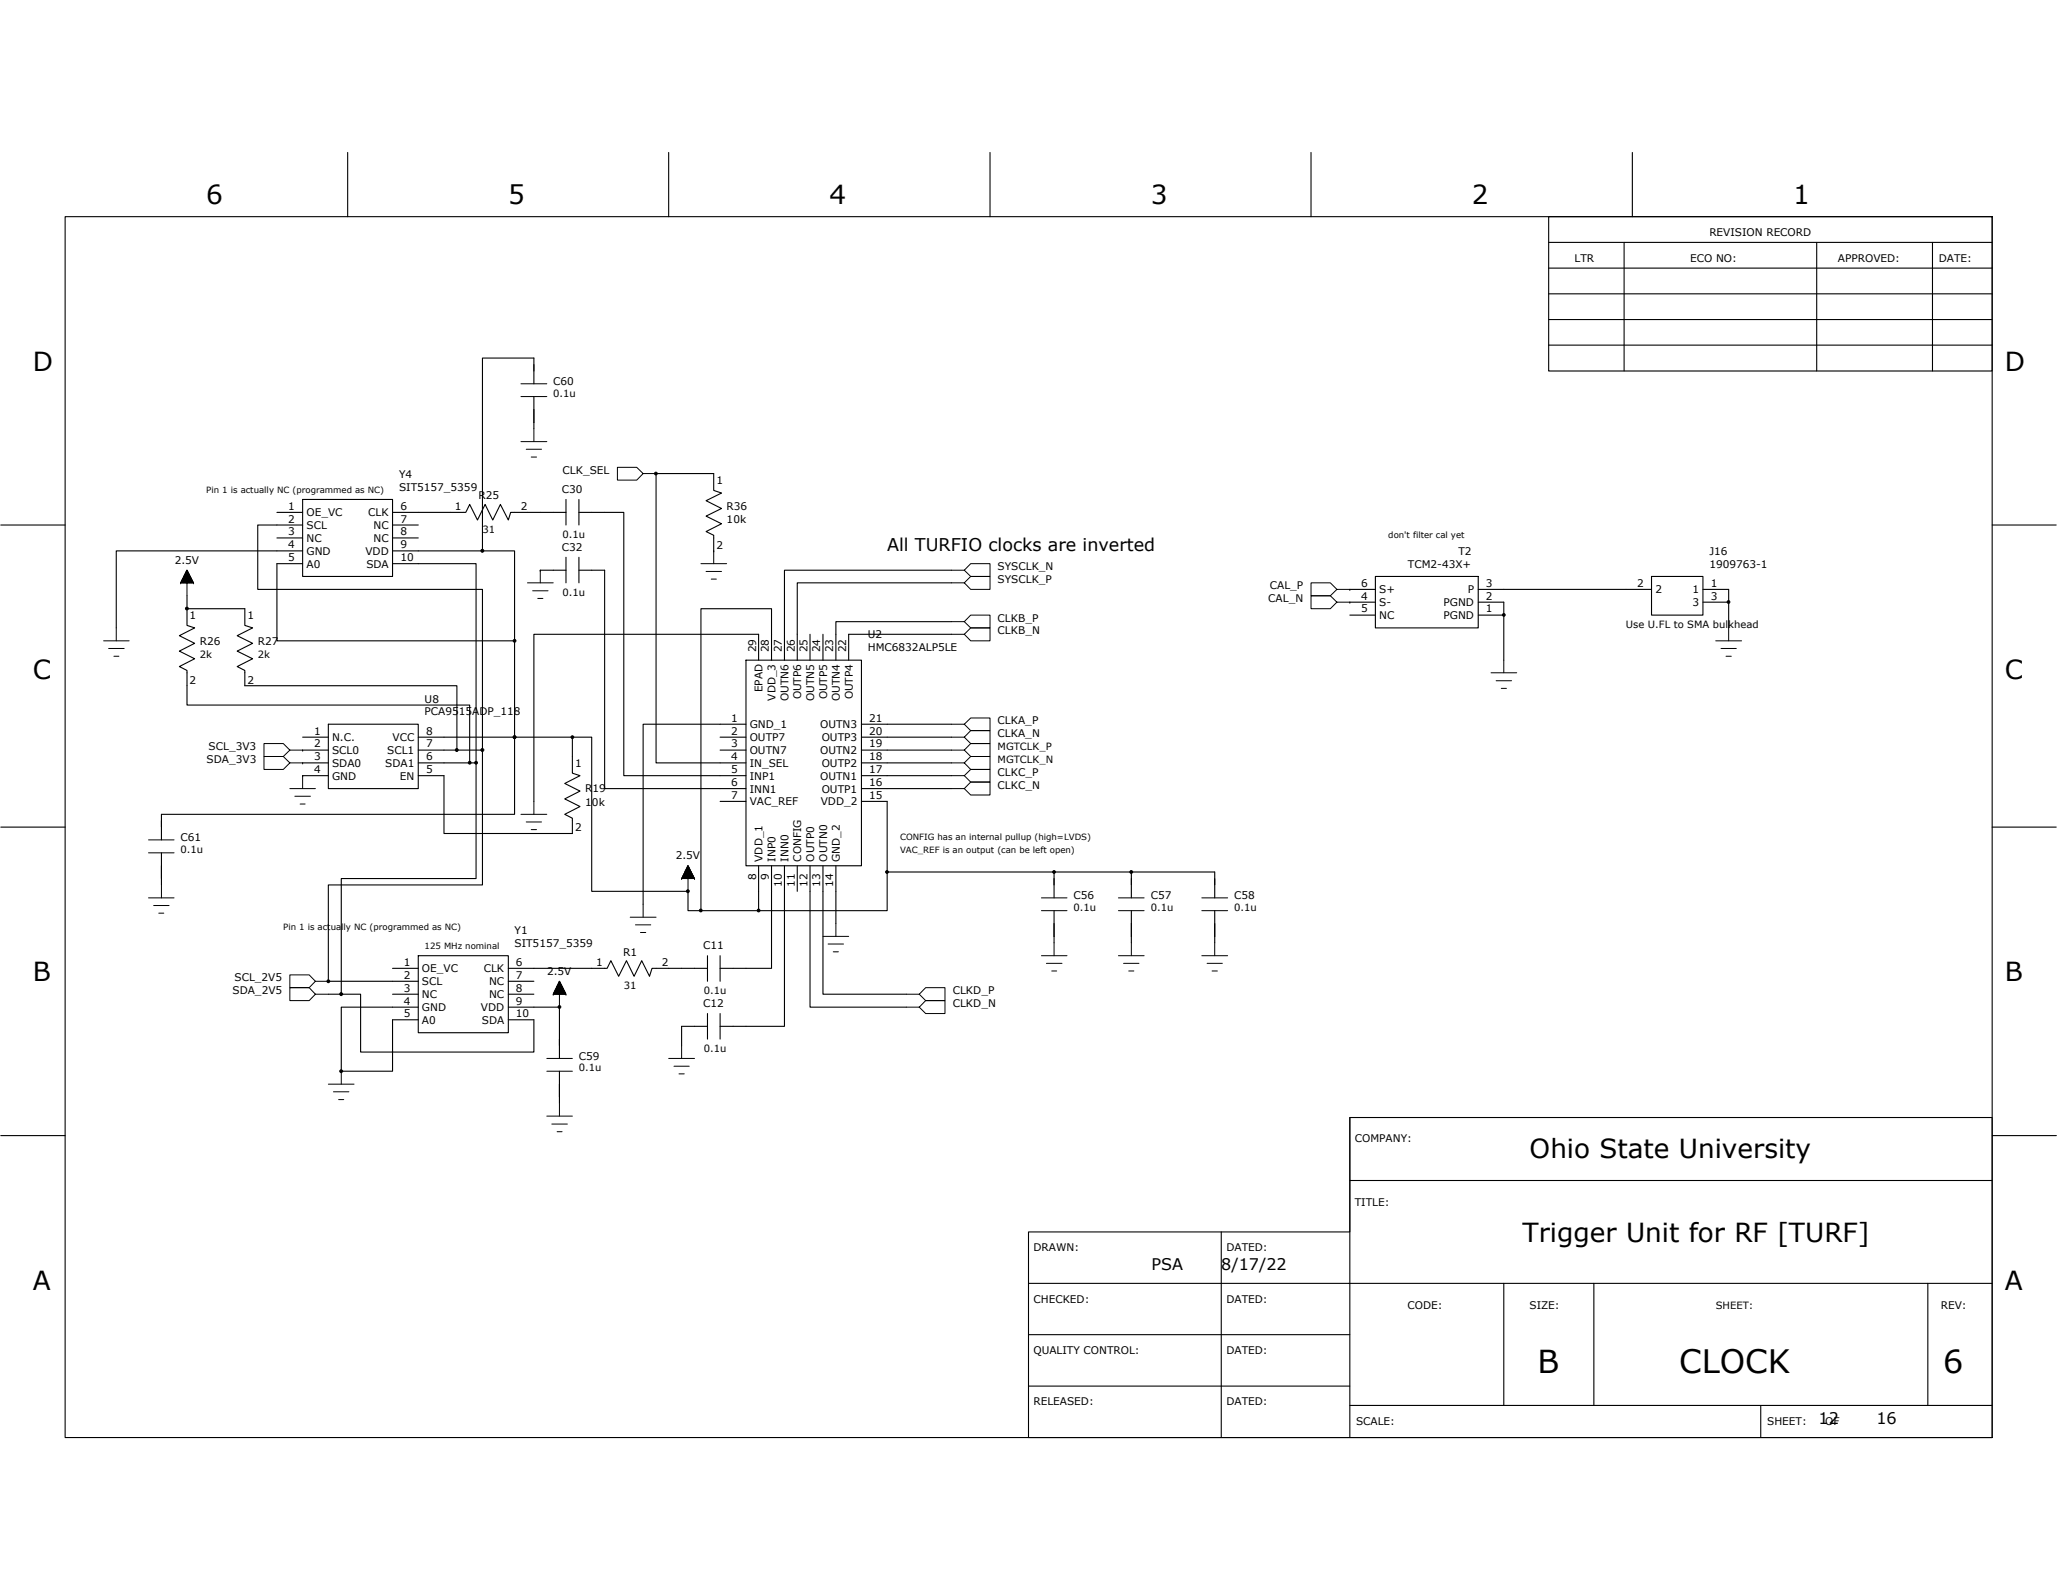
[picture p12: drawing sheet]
<svg xmlns="http://www.w3.org/2000/svg" width="279mm" height="216mm" viewBox="0 0 279 216" stroke-linecap="round" stroke-linejoin="round" font-family="sans-serif">
<g fill="none" stroke="#000" stroke-width=".15">
<path d="M8.8 29.4h261.8v165.8h-261.8zM47.2 20.7v8.7M90.8 20.7v8.7M134.5 20.7v8.7M178.1 20.7v8.7M210.4 32.9h60.2M210.4 36.4h60.2M210.4 39.9h60.2M210.4 29.4h60.2v21h-60.2zM220.6 32.9v17.5M221.7 20.7v8.7M246.8 32.9v17.5"/>
<path d="M262.5 32.9v17.5M72.5 52.1v-3.5h-7v26.2M72.5 53.8v4.4M210.4 43.4h60.2M210.4 46.9h60.2M.1 71.3h8.7M37.6 69.6h3.5M37.6 73h3.5M41.1 74.8h-25.3v10.5M41.1 76.5h-3.5v10.5h32.3v23.6h-48v3.4M41.1 71.3h-6.1v8.7h30.5v40.2h-20.9v13M41.1 67.8h12.2v10.5h-12.2z"/>
<path d="M53.3 69.6h10l.5-1.1 1.1 2.1 1-2.1 1 2.1 1.1-2.1 1 2.1 .4-1h7.5M53.3 76.5h11.4v27.1M53.3 71.3h3.5M53.3 73h3.5M65.5 74.8h-12.2M65.5 74.8h4.4v12.2M73.4 77.4h3.5M73.4 77.4h.1M76.9 67.8v3.5M76.9 75.7v3.4M78.6 77.4h3.5v29.7h19.2M78.6 69.6h6.1v35.7h16.6"/>
<path d="M78.6 67.8v3.5M78.6 75.7v3.4M96.9 74.8v-2.1l-1-.5 2.1-1.1-2.1-1 2.1-1.1-2.1-1 2.1-1-1.1-.4v-2.3h-7.8v39.3h12.2M96.9 74.8h.1M129.2 77.4h-22.6v12.2M129.2 79.1h-20.9v10.5M186.8 78.3h14v7h-14zM224.3 78.3h7v5.2h-7zM270.6 71.3h8.7M25.4 80.9v1.8h7.9v2.2l1 .4-2.1 1 2.1 1.1-2.1 1 2.1 1.1-2.1 1 1.1 .5v2.1h28.8v8.8h3.4M25.4 82.7v2.2l1 .4-2 1 2 1.1-2 1 2 1.1-2 1 1 .5v4.7h38.4v7.9M44.6 98.3h12.2v8.8h-12.2z"/>
<path d="M101.3 89.6h15.7v28h-15.7zM101.3 98.3h-13.9v24.5M103 89.6v-3.5h-30.5v22.7M104.8 89.6v-6.9h-9.6v41h-1.7v-2.7M110 86.1v3.5M111.8 86.1v3.5M129.2 84.4h-15.7v5.2M129.2 86.1h-13.9v3.5M129.2 98.3h-12.2M183.3 83.5h3.5M183.3 81.8h3.5M183.3 80h3.5"/>
<path d="M183.3 81.8h.1M183.3 80h.1M200.8 81.8h3.5v7.8M200.8 83.5h3.5M224.3 80h-23.5M231.3 80h3.5v5.3M231.3 81.8h3.5M.1 112.3h8.7M21.9 115.8v4.4M41.1 100.1h3.5M41.1 101.9h3.5M41.1 103.6h3.5"/>
<path d="M41.1 105.3h3.5M41.1 105.3h.1M41.1 103.6h.1M41.1 101.9h.1M56.8 105.3h3.5v7.9h17.4v-2.1l-1-.5 2.1-1.1-2.1-1 2.1-1.1-2.1-1 2.1-1.1-1.1-.3v-4.9h2.7v20.9h13.1M62.1 101.9h-5.3M63.8 103.6h.9v15.7h-18.3v15.7M63.8 103.6h-7M77.7 100.1h-20.9M97.8 100.1h3.5M97.8 101.9h3.5M97.8 108.8h3.5"/>
<path d="M103 117.6v6.1M104.8 117.6v13.9h-7M106.6 117.6v21.8h-8.8M108.3 117.6v3.4M110 117.6v19.2h13.1M111.8 117.6v17.4h11.3M113.5 117.6v7.8M117 108.8h3.5v9.6M120.5 118.4v5.3h-17.5M120.5 118.4h22.7M129.2 105.3h-12.2M129.2 107.1h-12.2"/>
<path d="M129.2 100.1h-12.2M129.2 101.9h-12.2M129.2 103.6h-12.2M143.2 118.4v3.5M143.2 118.4h21.8v3.5M153.7 118.4v3.5M270.6 112.3h8.7M44.6 133.2h.1M44.6 135h4.4v7.9h23.5v-4.4h-3.5M44.6 133.2h12.2M53.3 131.5h3.5M53.3 135h3.5"/>
<path d="M56.8 129.8h12.2v10.4h-12.2zM56.8 136.8h-10.4v8.7h6.9v-7h3.5M69 131.5h13.5l.5-1 1 2.1 1.1-2.1 1 2.1 1.1-2.1 1 2.1 .4-1.1h7.5M69 136.8h7v6.9M69 133.2h3.5M69 135h3.5M93.5 121h.1M95.2 123.7h7.8M96.1 139.4h-3.5v2.6M96.1 129.8v3.4M96.1 137.6v3.5M97.8 129.8v3.4"/>
<path d="M97.8 137.6v3.5M143.2 123.7v4.3M153.7 123.7v4.3M165 123.7v4.3M.1 154.2h8.7M76 145.5v4.3M183.3 151.7v43.5M270.6 154.2h8.7M139.7 167.3h43.6v-15.6h87.3v43.5h-130.9zM139.7 174.3h130.9M165.9 167.3v27.9M183.3 160.3h87.3"/>
<path d="M204.3 174.3v16.5M216.5 174.3v16.5M261.9 174.3v16.5M139.7 181.2h43.6M139.7 188.2h43.6M183.3 190.8h87.3M239.2 190.8v4.4"/>
</g>
<g fill="none" stroke="#000" stroke-width=".14">
<path d="M70.8 60h3.5M70.8 52.1h3.5M70.8 53.8h3.5M72.5 58.2v1.8M24.5 79.1h.1M24.6 79.1h1.6M24.6 79v.1M24.6 79h1.6M24.7 78.8v.3M24.7 78.9h1.4M24.7 78.8h1.4M24.7 78.8h1.4v.3"/>
<path d="M24.8 78.6v.5M24.8 78.6h1.2M24.9 78.4v.7M24.9 78.5h1v.6M24.9 78.4h1M24.9 78.3v.8M25 78.3h.8M25 78.1v1M25 78.2h.8v.9M25 78.1h.8M25.1 78v1.1M25.1 78.1h.6"/>
<path d="M25.1 78h.6M25.2 77.8v1.3M25.2 77.9h.5M25.2 77.9h.4M25.2 77.7v1.4M25.2 77.8h.4M25.3 77.7h.2M25.3 77.6v1.5M25.3 77.6h.2v1.5M25.3 77.6h.2M25.4 77.4v1.7M25.4 77.5h.1"/>
<path d="M25.4 77.4h.1M25.4 77.4l.9 1.7h-1.8l.9-1.7v3.5M25.4 77.5v1.6M25.6 77.7v1.4M25.7 77.9v1.2M25.7 78v1.1M25.9 78.3v.8M26 78.6v.5M26 78.7h-1.2l-.1 .4M26.1 78.9v.2M26.2 79v.1M26.3 79.1h.1"/>
<path d="M71.5 61h2.1M71.6 79.1h3.5M72.2 62.1h.7M73.4 77.4v1.7M87.4 64.3l-.9-.8h-2.6v1.7h2.6l.9-.9h1.7M95.2 76.5h3.5M95.9 77.6h2.1M96.6 78.6h.7M96.9 74.8v1.7M129.2 77.4h1.8l.8 .9h2.7v-1.8h-2.7l-.8 .9M129.2 79.1h1.8l.8 .9h2.7v-1.7h-2.7l-.8 .8M14.1 87h3.4"/>
<path d="M14.8 88.1h2.1M15.5 89.1h.7M15.8 85.3v1.7M72.3 80.2h2.1M73 81.3h.7M129.2 98.3h1.8l.8 .9h2.7v-1.7h-2.7l-.8 .8M129.2 84.4h1.8l.8 .9h2.7v-1.8h-2.7l-.8 .9M129.2 86.1h1.8l.8 .9h2.7v-1.7h-2.7l-.8 .8M181.6 81.8l-.9-.9h-2.6v1.8h2.6l.9-.9h1.7M181.6 80l-.9-.9h-2.6v1.8h2.6l.9-.9h1.7M202.5 91.4h3.5M203.2 92.4h2.1"/>
<path d="M203.9 93.5h.7M204.3 89.6v1.8M233 87h3.6M233.8 88.1h2M234.4 89.1h.8M234.8 85.3v1.7M20.2 114h3.4M20.2 115.8h3.4M39.4 103.6l-.9-.9h-2.6v1.8h2.6l.9-.9h1.7M39.4 101.9l-.9-.9h-2.6v1.7h2.6l.9-.8h1.7M39.4 107.1h3.4M40 108.1h2.2"/>
<path d="M40.8 109.2h.6M41.1 105.3v1.8M70.8 110.6h3.5M71.5 111.6h2.1M72.2 112.6h.7M72.5 108.8v1.8M92.6 119.3h.1M92.6 119.3h1.7M92.7 119.1v.2M92.7 119.2h1.6v.1M92.7 119.1h1.5M92.7 119h1.5"/>
<path d="M92.8 118.9v.4M92.8 118.9h1.3v.4M92.8 118.9h1.3M92.9 118.8h1.2M92.9 118.6v.7M92.9 118.6h1.1v.7M93 118.6h1M93 118.4v.9M93 118.5h.9v.8M93 118.4h.9M93.1 118.2v1.1M93.1 118.3h.8"/>
<path d="M93.1 118.3h.7M93.1 118.1v1.2M93.1 118.2h.7v1.1M93.2 118.1h.5M93.2 118v1.3M93.2 118h.5M93.3 117.8v1.5M93.3 117.9h.3M93.3 117.7v1.6M93.3 117.8h.3v1.5M93.4 117.7h.1M93.4 117.6l.1 1.7"/>
<path d="M93.4 117.6v1.7M93.5 117.6h.1M93.5 117.6l.8 1.7h-1.7l.9-1.7v3.4M93.6 117.9v1.4M93.7 118v1.3M93.9 118.3v1M94 118.7h-1.1v.6M94.1 118.7v.6M94.1 119h-1.3l-.1 .3M94.2 119v.3M94.3 119.3h.1M129.2 105.3h1.8l.8 .9h2.7v-1.7h-2.7l-.8 .8"/>
<path d="M129.2 107.1h1.8l.8 .9h2.7v-1.8h-2.7l-.8 .9M129.2 100.1h1.8l.8 .9h2.7v-1.8h-2.7l-.8 .9M129.2 103.6h1.8l.8 .9h2.7v-1.8h-2.7l-.8 .9M129.2 101.9h1.8l.8 .8h2.7v-1.7h-2.7l-.8 .9M20.2 121.9h3.4M20.9 123h2.1M21.6 124h.6M21.9 120.2v1.7M42.8 133.2l-.8-.8h-2.6v1.7h2.6l.8-.9h1.8M42.8 135l-.8-.9h-2.6v1.8h2.6l.8-.9h1.8M75.1 135h.1M75.2 135h1.6"/>
<path d="M75.2 134.9h1.6M75.3 134.7v.3M75.3 134.7h1.4v.3M75.3 134.7h1.4M75.3 134.5v.5M75.3 134.6h1.4M75.4 134.5h1.2M75.4 134.4v.6M75.4 134.4h1.2M75.5 134.3v.7M75.5 134.3h1M75.6 134.1v.9"/>
<path d="M75.6 134.2h.9M75.6 134.1h.8M75.6 134v1M75.7 134h.6M75.7 133.8v1.2M75.7 133.9h.6v1.1M75.7 133.9h.6M75.8 133.7v1.3M75.8 133.8h.4M75.8 133.7h.4v1.3M75.8 133.5v1.5M75.8 133.6h.4"/>
<path d="M75.9 133.6h.3v1.4M75.9 133.4v1.6M75.9 133.5h.2M75.9 133.4h.2M76 133.2v1.8M76 133.4h.1M76 133.3h.1M76 133.2l.9 1.8h-1.8l.9-1.8v3.6M76.1 133.3v1.7M76.1 133.5v1.5M76.4 134v1M76.5 134.2v.8"/>
<path d="M76.5 134.3v.7M76.6 134.5v.5M76.7 134.6v.4M76.8 134.8h-1.6v.2M76.8 134.9v.1M76.9 135h.1M85.6 124.5h3.5M86.3 125.6h2.1M87 126.6h.7M87.4 122.8v1.7M111.8 127.1h3.5M112.5 128.2h2.1"/>
<path d="M113.2 129.2h.7M113.5 125.4v1.7M123.1 136.8h1.8l.8 .8h2.7v-1.7h-2.7l-.8 .9M123.1 135h1.8l.8 .9h2.7v-1.8h-2.7l-.8 .9M141.5 129.8h3.4M141.5 121.9h3.4M141.5 123.7h3.4M142.1 130.8h2.2M142.9 131.8h.6M143.2 128v1.8M151.9 129.8h3.5M151.9 121.9h3.5"/>
<path d="M151.9 123.7h3.5M152.6 130.8h2.1M153.3 131.8h.7M153.7 128v1.8M163.2 129.8h3.6M163.2 121.9h3.6M163.2 123.7h3.6M164 130.8h2M164.6 131.8h.8M165 128v1.8M44.6 147.2h3.5M45.3 148.3h2.1"/>
<path d="M46 149.3h.7M46.4 145.5v1.7M74.3 151.6h3.4M74.3 143.7h3.4M74.3 145.5h3.4M75 152.6h2.1M75.7 153.7h.6M76 149.8v1.8M90.8 143.7h3.5M91.5 144.8h2.1M92.2 145.8h.7M92.6 142v1.7"/>
</g>
<g fill="#000" stroke="#000" stroke-width=".14">
<path d="M25.2 82.5h.3v.3h-.3z" fill-rule="evenodd"/>
<path d="M61.9 101.7h.3v.3h-.3z" fill-rule="evenodd"/>
<path d="M153.5 118.3h.3v.2h-.3z" fill-rule="evenodd"/>
<path d="M93.3 120.9h.3v.3h-.3z" fill-rule="evenodd"/>
<path d="M46.2 145.3h.3v.3h-.3z" fill-rule="evenodd"/>
<circle cx="65.5" cy="74.8" r=".2"/>
<circle cx="89.1" cy="64.3" r=".19"/>
<circle cx="69.9" cy="87" r=".19"/>
<circle cx="204.3" cy="83.5" r=".19"/>
<circle cx="234.8" cy="81.7" r=".19"/>
<circle cx="63.8" cy="103.6" r=".19"/>
<circle cx="64.7" cy="103.6" r=".19"/>
<circle cx="65.5" cy="101.8" r=".2"/>
<circle cx="69.9" cy="100.1" r=".19"/>
<circle cx="77.7" cy="100.1" r=".19"/>
<circle cx="120.5" cy="118.4" r=".19"/>
<circle cx="143.2" cy="118.4" r=".19"/>
<circle cx="44.6" cy="133.2" r=".19"/>
<circle cx="46.3" cy="135" r=".2"/>
<circle cx="76" cy="136.7" r=".19"/>
<circle cx="95.2" cy="123.6" r=".19"/>
<circle cx="103" cy="123.6" r=".19"/>
</g>
<text font-size="4.4" x="228.1" y="186.4">CLOCK</text>
<g font-size="4.3">
<text x="208.9" y="186.4">B</text>
<text x="264" y="186.4">6</text>
</g>
<g font-size="3.6">
<text x="28" y="27.7">6</text>
<text x="69" y="27.7">5</text>
<text x="112.6" y="27.7">4</text>
<text x="156.3" y="27.7">3</text>
<text x="199.9" y="27.7">2</text>
<text x="243.5" y="27.7">1</text>
<text x="4.5" y="50.4">D</text>
<text x="272.3" y="50.4">D</text>
<text x="4.5" y="92.2">C</text>
<text x="272.3" y="92.2">C</text>
<text x="4.5" y="133.2">B</text>
<text x="272.3" y="133.2">B</text>
<text x="207.8" y="157.3">Ohio State University</text>
<text x="206.8" y="168.6">Trigger Unit for RF [TURF]</text>
<text x="4.5" y="175.1">A</text>
<text x="272.3" y="175.1">A</text>
</g>
<text font-size="2.4" x="120.5" y="74.8">All TURFIO clocks are inverted</text>
<g font-size="2.2">
<text x="156.4" y="172.5">PSA</text>
<text x="165.9" y="172.5">8/17/22</text>
<text x="247" y="193.4">12</text>
<text x="254.9" y="193.4">16</text>
</g>
<g font-size="1.4">
<text x="213.9" y="35.5">LTR</text>
<text x="229.6" y="35.5">ECO NO:</text>
<text x="232.2" y="32">REVISION RECORD</text>
<text x="249.6" y="35.5">APPROVED:</text>
<text x="263.4" y="35.5">DATE:</text>
<text x="75.1" y="52.3">C60</text>
<text x="75.1" y="53.8">0.1u</text>
<text x="54.2" y="64.9">Y4</text>
<text x="76.4" y="64.3">CLK_SEL</text>
<text x="97.3" y="65.7">1</text>
<text x="39.1" y="69.2">1</text>
<text x="39.1" y="71">2</text>
<text x="41.6" y="70.1">OE_VC</text>
<text x="41.6" y="71.8">SCL</text>
<text x="50" y="70.1">CLK</text>
<text x="50.7" y="71.8">NC</text>
<text x="54.2" y="66.6">SIT5157_5359</text>
<text x="54.4" y="69.2">6</text>
<text x="54.4" y="71">7</text>
<text x="61.8" y="69.3">1</text>
<text x="65" y="67.8">R25</text>
<text x="70.7" y="69.2">2</text>
<text x="76.3" y="67">C30</text>
<text x="98.7" y="69.2">R36</text>
<text x="98.7" y="71">10k</text>
<text x="23.7" y="76.5">2.5V</text>
<text x="39.1" y="72.7">3</text>
<text x="39.1" y="74.4">4</text>
<text x="39.1" y="76.2">5</text>
<text x="41.6" y="73.6">NC</text>
<text x="41.6" y="75.4">GND</text>
<text x="41.6" y="77.1">A0</text>
<text x="49.6" y="75.4">VDD</text>
<text x="49.8" y="77.1">SDA</text>
<text x="50.7" y="73.6">NC</text>
<text x="54.4" y="72.7">8</text>
<text x="54.4" y="74.4">9</text>
<text x="54.4" y="76.2">10</text>
<text x="65.6" y="72.3">31</text>
<text x="76.3" y="74.8">C32</text>
<text x="76.4" y="73">0.1u</text>
<text x="97.3" y="74.5">2</text>
<text x="135.5" y="77.4">SYSCLK_N</text>
<text x="191.2" y="77.1">TCM2-43X+</text>
<text x="198.1" y="75.4">T2</text>
<text x="232.2" y="75.4">J16</text>
<text x="232.2" y="77.1">1909763-1</text>
<text x="76.4" y="80.9">0.1u</text>
<text x="135.5" y="79.1">SYSCLK_P</text>
<text x="172.3" y="81.8">CAL_N</text>
<text x="172.5" y="80">CAL_P</text>
<text x="184.9" y="81.4">4</text>
<text x="184.9" y="79.7">6</text>
<text x="184.9" y="83.2">5</text>
<text x="187.3" y="82.3">S-</text>
<text x="187.3" y="80.6">S+</text>
<text x="196.1" y="82.3">PGND</text>
<text x="199.4" y="80.6">P</text>
<text x="201.8" y="81.4">2</text>
<text x="201.8" y="79.7">3</text>
<text x="201.8" y="83.2">1</text>
<text x="222.4" y="79.7">2</text>
<text x="224.9" y="80.6">2</text>
<text x="229.9" y="80.6">1</text>
<text x="229.9" y="82.3">3</text>
<text x="232.4" y="79.7">1</text>
<text x="232.4" y="81.4">3</text>
<text x="25.8" y="84.1">1</text>
<text x="27.2" y="87.5">R26</text>
<text x="27.2" y="89.3">2k</text>
<text x="33.6" y="84.1">1</text>
<text x="35" y="87.5">R27</text>
<text x="35" y="89.3">2k</text>
<text x="102.7" y="88.6" transform="rotate(-90 102.7 88.6)">29</text>
<text x="104.4" y="88.6" transform="rotate(-90 104.4 88.6)">28</text>
<text x="106.2" y="88.6" transform="rotate(-90 106.2 88.6)">27</text>
<text x="108" y="88.6" transform="rotate(-90 108 88.6)">26</text>
<text x="109.7" y="88.6" transform="rotate(-90 109.7 88.6)">25</text>
<text x="111.4" y="88.6" transform="rotate(-90 111.4 88.6)">24</text>
<text x="113.2" y="88.6" transform="rotate(-90 113.2 88.6)">23</text>
<text x="114.9" y="88.6" transform="rotate(-90 114.9 88.6)">22</text>
<text x="117.9" y="86.7">U2</text>
<text x="117.9" y="88.4">HMC6832ALP5LE</text>
<text x="135.5" y="84.4">CLKB_P</text>
<text x="135.5" y="86.1">CLKB_N</text>
<text x="187.3" y="84.1">NC</text>
<text x="196.1" y="84.1">PGND</text>
<text x="220.9" y="85.3">Use U.FL to SMA bulkhead</text>
<text x="25.8" y="92.8">2</text>
<text x="33.6" y="92.8">2</text>
<text x="57.7" y="95.4">U8</text>
<text x="103.6" y="94" transform="rotate(-90 103.6 94)">EPAD</text>
<text x="105.3" y="95.1" transform="rotate(-90 105.3 95.1)">VDD_3</text>
<text x="107.1" y="95.2" transform="rotate(-90 107.1 95.2)">OUTN6</text>
<text x="108.8" y="95" transform="rotate(-90 108.8 95)">OUTP6</text>
<text x="110.6" y="95.2" transform="rotate(-90 110.6 95.2)">OUTN5</text>
<text x="112.3" y="95" transform="rotate(-90 112.3 95)">OUTP5</text>
<text x="114.1" y="95.2" transform="rotate(-90 114.1 95.2)">OUTN4</text>
<text x="115.8" y="95" transform="rotate(-90 115.8 95)">OUTP4</text>
<text x="28.3" y="101.9">SCL_3V3</text>
<text x="42.7" y="99.7">1</text>
<text x="42.7" y="101.5">2</text>
<text x="45.1" y="100.6">N.C.</text>
<text x="53.3" y="100.6">VCC</text>
<text x="57.7" y="97.2">PCA9515ADP_118</text>
<text x="57.9" y="99.7">8</text>
<text x="57.9" y="101.5">7</text>
<text x="99.3" y="98">1</text>
<text x="99.3" y="99.7">2</text>
<text x="99.3" y="101.5">3</text>
<text x="101.8" y="98.9">GND_1</text>
<text x="101.8" y="100.6">OUTP7</text>
<text x="111.4" y="98.9">OUTN3</text>
<text x="111.6" y="100.6">OUTP3</text>
<text x="118.1" y="98">21</text>
<text x="118.1" y="99.7">20</text>
<text x="118.1" y="101.5">19</text>
<text x="135.5" y="100.1">CLKA_N</text>
<text x="135.5" y="98.3">CLKA_P</text>
<text x="135.5" y="101.9">MGTCLK_P</text>
<text x="28.1" y="103.6">SDA_3V3</text>
<text x="42.7" y="103.2">3</text>
<text x="42.7" y="105">4</text>
<text x="45.1" y="102.4">SCL0</text>
<text x="45.1" y="104.1">SDA0</text>
<text x="45.1" y="105.9">GND</text>
<text x="52.3" y="104.1">SDA1</text>
<text x="52.6" y="102.4">SCL1</text>
<text x="54.3" y="105.9">EN</text>
<text x="57.9" y="103.2">6</text>
<text x="57.9" y="105">5</text>
<text x="78.1" y="104.1">1</text>
<text x="79.5" y="107.6">R19</text>
<text x="99.3" y="103.2">4</text>
<text x="99.3" y="105">5</text>
<text x="99.3" y="106.7">6</text>
<text x="101.8" y="102.4">OUTN7</text>
<text x="101.8" y="104.1">IN_SEL</text>
<text x="101.8" y="105.9">INP1</text>
<text x="101.8" y="107.6">INN1</text>
<text x="111.4" y="102.4">OUTN2</text>
<text x="111.4" y="105.9">OUTN1</text>
<text x="111.6" y="104.1">OUTP2</text>
<text x="111.6" y="107.6">OUTP1</text>
<text x="118.1" y="103.2">18</text>
<text x="118.1" y="105">17</text>
<text x="118.1" y="106.7">16</text>
<text x="135.5" y="105.3">CLKC_P</text>
<text x="135.5" y="107.1">CLKC_N</text>
<text x="135.5" y="103.6">MGTCLK_N</text>
<text x="78.1" y="112.9">2</text>
<text x="79.5" y="109.4">10k</text>
<text x="99.3" y="108.5">7</text>
<text x="101.8" y="109.4">VAC_REF</text>
<text x="111.5" y="109.4">VDD_2</text>
<text x="118.1" y="108.5">15</text>
<text x="24.5" y="114.2">C61</text>
<text x="24.5" y="115.8">0.1u</text>
<text x="91.8" y="116.7">2.5V</text>
<text x="102.7" y="119.5" transform="rotate(-90 102.7 119.5)">8</text>
<text x="103.6" y="117" transform="rotate(-90 103.6 117)">VDD_1</text>
<text x="104.4" y="119.5" transform="rotate(-90 104.4 119.5)">9</text>
<text x="105.3" y="117" transform="rotate(-90 105.3 117)">INP0</text>
<text x="107.1" y="117" transform="rotate(-90 107.1 117)">INN0</text>
<text x="108.8" y="117" transform="rotate(-90 108.8 117)">CONFIG</text>
<text x="110.6" y="117" transform="rotate(-90 110.6 117)">OUTP0</text>
<text x="112.3" y="117" transform="rotate(-90 112.3 117)">OUTN0</text>
<text x="114.1" y="117" transform="rotate(-90 114.1 117)">GND_2</text>
<text x="106.2" y="120.4" transform="rotate(-90 106.2 120.4)">10</text>
<text x="108" y="120.4" transform="rotate(-90 108 120.4)">11</text>
<text x="109.7" y="120.4" transform="rotate(-90 109.7 120.4)">12</text>
<text x="111.4" y="120.4" transform="rotate(-90 111.4 120.4)">13</text>
<text x="113.2" y="120.4" transform="rotate(-90 113.2 120.4)">14</text>
<text x="145.8" y="122.1">C56</text>
<text x="145.8" y="123.6">0.1u</text>
<text x="156.3" y="122.1">C57</text>
<text x="156.3" y="123.6">0.1u</text>
<text x="167.6" y="122.1">C58</text>
<text x="167.6" y="123.6">0.1u</text>
<text x="54.9" y="131.2">1</text>
<text x="69.9" y="126.8">Y1</text>
<text x="69.9" y="128.6">SIT5157_5359</text>
<text x="70.1" y="131.2">6</text>
<text x="81" y="131.2">1</text>
<text x="84.6" y="129.8">R1</text>
<text x="89.9" y="131.2">2</text>
<text x="95.5" y="128.9">C11</text>
<text x="31.6" y="135">SDA_2V5</text>
<text x="31.9" y="133.2">SCL_2V5</text>
<text x="54.9" y="132.9">2</text>
<text x="54.9" y="134.6">3</text>
<text x="54.9" y="136.4">4</text>
<text x="57.3" y="132">OE_VC</text>
<text x="57.3" y="133.8">SCL</text>
<text x="57.3" y="135.6">NC</text>
<text x="57.3" y="137.3">GND</text>
<text x="65.3" y="137.3">VDD</text>
<text x="65.7" y="132">CLK</text>
<text x="66.4" y="133.8">NC</text>
<text x="66.4" y="135.6">NC</text>
<text x="70.1" y="132.9">7</text>
<text x="70.1" y="134.6">8</text>
<text x="70.1" y="136.4">9</text>
<text x="74.3" y="132.4">2.5V</text>
<text x="84.7" y="134.3">31</text>
<text x="95.5" y="136.8">C12</text>
<text x="95.6" y="135">0.1u</text>
<text x="129.4" y="136.8">CLKD_N</text>
<text x="129.4" y="135">CLKD_P</text>
<text x="54.9" y="138.2">5</text>
<text x="57.3" y="139">A0</text>
<text x="65.4" y="139">SDA</text>
<text x="70.1" y="138.2">10</text>
<text x="78.6" y="143.9">C59</text>
<text x="95.6" y="142.9">0.1u</text>
<text x="78.6" y="145.5">0.1u</text>
<text x="184" y="155.1">COMPANY:</text>
<text x="184" y="163.8">TITLE:</text>
<text x="140.4" y="169.9">DRAWN:</text>
<text x="166.6" y="169.9">DATED:</text>
<text x="140.4" y="176.9">CHECKED:</text>
<text x="166.6" y="176.9">DATED:</text>
<text x="191.2" y="177.8">CODE:</text>
<text x="207.8" y="177.8">SIZE:</text>
<text x="233" y="177.8">SHEET:</text>
<text x="263.6" y="177.8">REV:</text>
<text x="140.4" y="183.9">QUALITY CONTROL:</text>
<text x="166.6" y="183.9">DATED:</text>
<text x="140.4" y="190.8">RELEASED:</text>
<text x="166.6" y="190.8">DATED:</text>
<text x="184.2" y="193.4">SCALE:</text>
<text x="240" y="193.4">SHEET:</text>
<text x="247.9" y="193.4">OF</text>
</g>
<g font-size="1.2">
<text x="28" y="67">Pin 1 is actually NC (programmed as NC)</text>
<text x="188.6" y="73">don't filter cal yet</text>
<text x="122.3" y="114">CONFIG has an internal pullup (high=LVDS)</text>
<text x="122.3" y="115.8">VAC_REF is an output (can be left open)</text>
<text x="38.5" y="126.3">Pin 1 is actually NC (programmed as NC)</text>
<text x="57.7" y="128.9">125 MHz nominal</text>
</g>
</svg>
